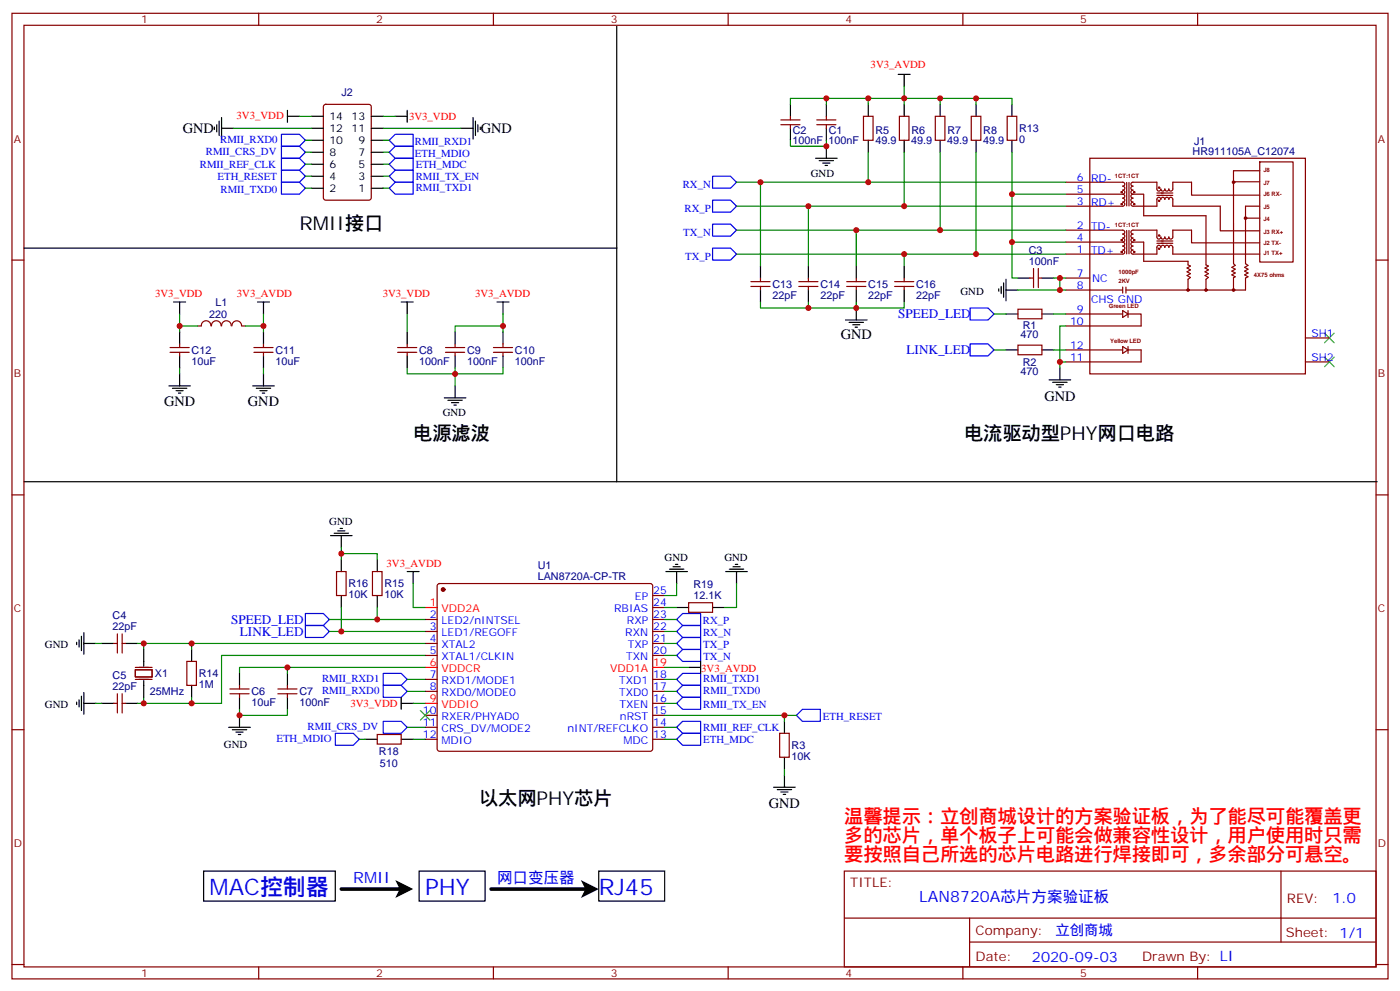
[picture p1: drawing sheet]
<svg xmlns="http://www.w3.org/2000/svg" width="412mm" height="292mm" viewBox="0 0 412 292" stroke-linecap="round" stroke-linejoin="round" font-family="sans-serif">
<g fill="none" stroke="#870000" stroke-width=".35">
<path d="M3.5 3.9h405.4v284.4h-405.4zM7.1 7.4h398.2v277.3h-398.2zM76.2 3.9v3.5M145.3 3.9v3.5M214.5 3.9v3.5M283.6 3.9v3.5M352.8 3.9v3.5M95.5 30.9l.5-.2h12.7l.6 .5 .1 27-.5 .7h-12.9l-.7-.4-.1-27.1zM230 36.7h5.7M230 35.3h5.7M232.8 34.3v1M232.8 36.7v1.1"/>
<path d="M240.6 36.7h5.6M240.6 35.3h5.6M243.4 34.3v1M243.4 36.7v1.1M254.4 34.3h2.8v7h-2.8zM264.9 34.3h2.9v7h-2.9zM275.5 34.3h2.8v7h-2.8zM286.1 34.3h2.8v7h-2.8zM296.7 34.3h2.8v7h-2.8zM314 53.7h16.7a.58 .58 0 0 1 .6 .5 .58 .58 0 0 1-.6 .6 .59 .59 0 0 1 .6 .6 .59 .59 0 0 1-.6 .6 .59 .59 0 0 1 .6 .6 .59 .59 0 0 1-.6 .6M314 57.2h16.7M321 46.6h63.5v63.5h-63.5z"/>
<path d="M330.7 57.2a.58 .58 0 0 1 .6 .6 .58 .58 0 0 1-.6 .5 .59 .59 0 0 1 .6 .6 .59 .59 0 0 1-.6 .6 .59 .59 0 0 1 .6 .6 .59 .59 0 0 1-.6 .6h-16.7M331.9 53.7v6.9M332.6 53.7v6.9M333.7 57.2a.59 .59 0 0 1-.6-.6 .59 .59 0 0 1 .6-.6 .59 .59 0 0 1-.6-.6 .59 .59 0 0 1 .6-.6 .58 .58 0 0 1-.6-.6 .58 .58 0 0 1 .6-.5h7.1v2a.58 .58 0 0 0 .6 .6 .58 .58 0 0 0 .5-.6 .59 .59 0 0 0 .6 .6 .59 .59 0 0 0 .6-.6 .59 .59 0 0 0 .6 .6 .59 .59 0 0 0 .6-.6 .58 .58 0 0 0 .6 .6 .58 .58 0 0 0 .6-.6v-2h5.5v3.8h20.1M333.7 57.2h3.2v6.3h18.3v14.5l.8 .4-1 .5 1 .6-1 .5 1 .6-1 .5 1 .6-.8 .5v3.2M333.7 57.2a.58 .58 0 0 0-.6 .6 .58 .58 0 0 0 .6 .5 .59 .59 0 0 0-.6 .6 .59 .59 0 0 0 .6 .6 .59 .59 0 0 0-.6 .6 .59 .59 0 0 0 .6 .6h7.1v-2a.58 .58 0 0 1 .6-.6 .58 .58 0 0 1 .5 .6 .59 .59 0 0 1 .6-.6 .59 .59 0 0 1 .6 .6 .59 .59 0 0 1 .6-.6 .59 .59 0 0 1 .6 .6 .58 .58 0 0 1 .6-.6 .58 .58 0 0 1 .6 .6v2M340.8 57.5h4.7M340.8 56.8h4.7M363.4 53.5h7.7M371.1 47.7h9.8v29.5h-9.8zM371.1 50.3h-7.7v27.3l.5 .6-1 .5 1 .6-1 .5 1 .6-1 .5 1 .6-.5 .3v3.6M3.5 76.6h3.6"/>
<path d="M304.4 79.1v5.6M305.9 79.1v5.6M314 67.8h16.7a.58 .58 0 0 1 .6 .5 .58 .58 0 0 1-.6 .6 .59 .59 0 0 1 .6 .6 .59 .59 0 0 1-.6 .6 .59 .59 0 0 1 .6 .6 .59 .59 0 0 1-.6 .6M314 71.3h16.7M330.7 71.3a.58 .58 0 0 1 .6 .6 .58 .58 0 0 1-.6 .6 .59 .59 0 0 1 .6 .5 .59 .59 0 0 1-.6 .6 .59 .59 0 0 1 .6 .6 .59 .59 0 0 1-.6 .6h-16.7M331.9 67.9v6.9M332.6 67.9v6.9M333.7 71.3a.59 .59 0 0 1-.6-.6 .59 .59 0 0 1 .6-.6 .59 .59 0 0 1-.6-.6 .59 .59 0 0 1 .6-.6 .58 .58 0 0 1-.6-.6 .58 .58 0 0 1 .6-.5h7.1v2a.58 .58 0 0 0 .6 .6 .58 .58 0 0 0 .5-.6 .59 .59 0 0 0 .6 .6 .59 .59 0 0 0 .6-.6 .59 .59 0 0 0 .6 .6 .59 .59 0 0 0 .6-.6 .58 .58 0 0 0 .6 .6 .58 .58 0 0 0 .6-.6v-2h5.5v3.7h20.1M333.7 71.3h3.2v5.6h13.1v1.1l.7 .4-1 .5 1 .6-1 .5 1 .6-1 .5 1 .6-.7 .5v3.2M333.7 71.3a.58 .58 0 0 0-.6 .6 .58 .58 0 0 0 .6 .6 .59 .59 0 0 0-.6 .5 .59 .59 0 0 0 .6 .6 .59 .59 0 0 0-.6 .6 .59 .59 0 0 0 .6 .6h7.1v-1.9a.58 .58 0 0 1 .6-.7 .58 .58 0 0 1 .5 .7 .59 .59 0 0 1 .6-.7 .59 .59 0 0 1 .6 .7 .59 .59 0 0 1 .6-.7 .59 .59 0 0 1 .6 .7 .58 .58 0 0 1 .6-.7 .58 .58 0 0 1 .6 .6v2h25.6M340.8 71.6h4.7M340.8 71h4.7"/>
<path d="M345.5 60.7h14v7.3h11.6M366.9 64.2h4.2M371.1 60.7h-4.2v16.9l.7 .6-1 .5 1 .6-1 .5 1 .6-1 .5 1 .6-.7 .4v3.5h-35.2M405.3 76.6h3.6M62.1 96a1.41 1.41 0 0 0-1.4-1.5 1.41 1.41 0 0 0-1.4 1.5h-1.1M62.3 96a1.41 1.41 0 0 1 1.4-1.5 1.41 1.41 0 0 1 1.4 1.5M65.3 96a1.41 1.41 0 0 1 1.4-1.5 1.41 1.41 0 0 1 1.4 1.5M68.3 96a1.41 1.41 0 0 1 1.4-1.5 1.41 1.41 0 0 1 1.4 1.5M71.3 96h1M221.2 84.3h5.6M221.2 82.9h5.6M224 81.9v1"/>
<path d="M224 84.3v1.1M235.3 84.3h5.6M235.3 82.9h5.6M238.1 81.9v1M238.1 84.3v1.1M249.4 84.3h5.7M249.4 82.9h5.7M252.2 81.9v1M252.2 84.3v1.1M263.5 84.3h5.7M263.5 82.9h5.7M266.3 81.9v1"/>
<path d="M266.3 84.3v1.1M299.9 91.1h7v2.8h-7zM303.4 81.9h1M305.9 81.9h1M314 85.4h16.7M314 92.5h16.7M314 81.9h7M330.7 84.5v1.8M330.7 91.5l1.6 1-1.6 1zM331.7 84.5v1.8M332.3 92.5h3.8v3.5h-22.1M332.3 91.5v2"/>
<path d="M384.5 99.5h7.1M50.1 102.3h5.6M50.1 103.8h5.6M52.9 101.3v1M52.9 103.8v1M74.8 102.3h5.6M74.8 103.8h5.6M77.6 101.3v1M77.6 103.8v1M117.1 102.3h5.7M117.1 103.8h5.7M119.9 101.3v1"/>
<path d="M119.9 103.8v1M131.2 102.3h5.7M131.2 103.8h5.7M134.1 101.3v1M134.1 103.8v1M145.3 102.3h5.7M145.3 103.8h5.7M148.2 101.3v1M148.2 103.8v1M299.9 101.6h7v2.9h-7zM314 103h16.7M330.7 102l1.6 1-1.6 1.1z"/>
<path d="M332.3 102v2.1M332.3 103h3.8v3.6h-22.1M384.5 106.6h7.1M3.5 145.7h3.6M405.3 145.7h3.6M99.1 168.3h2.9v7.1h-2.9zM109.7 168.3h2.8v7.1h-2.8zM129 172l.5-.2h62.1l.5 .2 .2 .5v48l-.3 .5-.4 .2h-62.1l-.5-.2-.2-.5v-48zM192.3 178.9h3.5M192.3 175.4h3.5M202.8 177.5h7.1v2.8h-7.1zM33.5 189.5h1.1"/>
<path d="M34.6 186.7v5.6M36 189.5h1M36 186.7v5.6M39.9 197.2h4.9v2.2h-4.9zM39.9 196.5h4.9M55 194.8h2.9v7h-2.9zM125.2 182.4h3.6M125.2 185.9h3.6M125.2 189.5h3.6M125.2 193h3.6M192.3 182.4h3.5M192.3 185.9h3.5"/>
<path d="M192.3 189.5h3.5M192.3 193h3.5M3.5 214.9h3.6M33.5 207.1h1.1M34.6 204.3v5.6M36 207.1h1M36 204.3v5.6M39.9 200.1h4.9M67.7 202.9h5.7M67.7 204.3h5.7M70.6 201.8v1.1M70.6 204.3v1.1"/>
<path d="M81.8 202.9h5.7M81.8 204.3h5.7M84.7 201.8v1.1M84.7 204.3v1.1M111.1 216.3h7.1v2.8h-7.1zM125.2 200.1h3.6M125.2 203.6h3.6M125.2 210.6h3.6M125.2 214.2h3.6M125.2 217.7h3.6M192.3 200.1h3.5M192.3 203.6h3.5"/>
<path d="M192.3 210.6h3.5M192.3 214.2h3.5M192.3 217.7h3.5M192.3 207.1h3.5M229.7 215.9h2.8v7.1h-2.8zM405.3 214.9h3.6M248.7 256.5h156.6v28.2h-156.6zM377.3 256.5v20.9M248.7 270.4h156.5M285.6 277.4h119.6M285.6 270.4v14.1M3.5 284h3.6"/>
<path d="M76.2 284.7v3.6M145.3 284.7v3.6M214.5 284.7v3.6M283.6 284.7v3.6M352.8 284.7v3.6M405.3 284h3.6"/>
</g>
<g fill="#870000" stroke="#870000" stroke-width=".35">
<circle cx="130.5" cy="173.6" r=".53"/>
<circle cx="363.4" cy="53.7" r=".35"/>
<circle cx="366.9" cy="64.2" r=".35"/>
<circle cx="355.2" cy="85.4" r=".35"/>
<circle cx="363.4" cy="85.4" r=".35"/>
<circle cx="334.1" cy="56.6" r=".18"/>
<circle cx="330.4" cy="56.6" r=".18"/>
<circle cx="330.4" cy="60.1" r=".18"/>
<circle cx="334.1" cy="60.1" r=".18"/>
<circle cx="330.4" cy="70.7" r=".18"/>
<circle cx="330.4" cy="74.2" r=".18"/>
<circle cx="334.1" cy="70.7" r=".18"/>
<circle cx="334.1" cy="74.2" r=".18"/>
<circle cx="341.4" cy="55.2" r=".18"/>
<circle cx="341.4" cy="59.1" r=".18"/>
<circle cx="341.4" cy="69.4" r=".18"/>
<circle cx="341.4" cy="73.2" r=".18"/>
<circle cx="350" cy="85.4" r=".35"/>
</g>
<path d="M125.2 178.9h3.6M125.2 196.5h3.6M192.3 196.5h3.5M125.2 207.1h3.6" fill="none" stroke="#f00" stroke-width=".35"/>
<g fill="none" stroke="#000" stroke-width=".35">
<path d="M181.7 7.8v134.1M63.1 37.4v.7M63.9 36.7v2.1M64.6 35.7v4.2M65.3 37.8h3.5M65.3 34.6v6.4M84.7 32.5v3.5M84.7 34.3h3.5M91.7 37.8h3.5M91.7 34.3h3.5M109.4 37.8h3.5M109.4 34.3h3.5"/>
<path d="M116.4 34.3h3.5M119.9 32.5v3.5M135.8 37.8h3.5M139.3 34.6v6.4M140.1 35.7v4.2M140.8 36.7v2.1M141.5 37.4v.7M232.8 30.7v3.6M232.8 37.8v3.5M243.4 30.7v3.6M243.4 37.8v3.5M255.8 30.7v3.6"/>
<path d="M264.6 21.9h3.5M266.3 21.9v3.5M266.3 30.7v3.6M276.9 30.7v3.6M287.5 30.7v3.6M298.1 30.7v3.6M91.7 55.4h3.5M91.7 51.9h3.5M91.7 48.4h3.5M91.7 44.8h3.5M91.7 41.3h3.5M109.4 55.4h3.5"/>
<path d="M109.4 51.9h3.5M109.4 48.4h3.5M109.4 44.8h3.5M109.4 41.3h3.5M240.2 46.6h6.4M241.3 47.3h4.2M242.4 48h2.1M243.1 48.7h.7M243.4 43.1v3.5M255.8 41.3v3.5M266.3 41.3v3.5M276.9 41.3v3.5"/>
<path d="M287.5 41.3v3.5M298.1 41.3v3.5M7.1 73.1h174.6M224 78.4v3.5M238.1 78.4v3.5M252.2 78.4v3.5M266.3 78.4v3.5M51.2 88.9h3.5M52.9 88.9v3.6M52.9 97.8v3.5M75.8 88.9h3.6M77.6 88.9v3.6"/>
<path d="M77.6 97.8v3.5M118.2 88.9h3.5M119.9 88.9v3.6M119.9 97.8v3.5M134.1 97.8v3.5M146.4 88.9h3.5M148.2 88.9v3.6M148.2 97.8v3.5M224 85.4v3.5M238.1 85.4v3.5M249.1 94.2h6.3M250.1 94.9h4.3"/>
<path d="M251.2 95.6h2.1M251.9 96.3h.7M252.2 85.4v3.5M252.2 90.7v3.5M266.3 85.4v3.5M294.2 85.1v.7M294.9 84.3v2.2M295.6 83.3v4.2M296.3 92.5h3.6M296.3 85.4h3.6M296.3 82.2v6.4M299.9 81.9h3.5"/>
<path d="M306.9 92.5h3.5M306.9 81.9h3.5M49.7 113.6h6.4M50.8 114.3h4.2M51.9 115h2.1M52.6 115.7h.7M52.9 104.8v3.5M52.9 110.1v3.5M74.4 113.6h6.4M75.5 114.3h4.2M76.6 115h2.1M77.3 115.7h.7"/>
<path d="M77.6 104.8v3.5M77.6 110.1v3.5M119.9 104.8v3.5M130.9 117.2h6.3M131.9 117.9h4.3M133 118.6h2.1M133.7 119.3h.7M134.1 104.8v3.5M134.1 113.6v3.6M148.2 104.8v3.5M296.3 103h3.6M306.9 103h3.5"/>
<path d="M309 111.9h6.4M310.1 112.6h4.2M311.1 113.3h2.2M311.9 114h.7M312.2 108.3v3.6M7.1 141.9h398.6M97.4 157.7h6.3M98.4 157h4.3M99.5 156.3h2.1M100.2 155.6h.7M100.5 157.7v3.6M100.5 164.8v3.5"/>
<path d="M100.5 175.4v3.5M111.1 164.8v3.5M111.1 175.4v3.5M119.9 168.3h3.6M121.7 168.3v3.5M196.1 168.3h6.4M197.2 167.6h4.2M198.3 166.9h2.1M199 166.2h.7M199.3 168.3v3.5M199.3 178.9h3.5M209.9 178.9h3.5"/>
<path d="M213.8 168.3h6.3M214.8 167.6h4.3M215.9 166.9h2.1M216.6 166.2h.7M217 168.3v3.5M22.6 189.1v.7M23.3 188.4v2.1M24 187.4v4.2M24.7 189.5h3.5M24.7 186.3v6.4M30 189.5h3.5M37 189.5h3.6"/>
<path d="M42.3 191.2v5M56.4 191.2v3.6M70.6 198.3v3.5M84.7 198.3v3.5M202.8 196.5h3.6M206.4 194.8v3.5M22.6 206.8v.7M23.3 206.1v2.1M24 205v4.2M24.7 207.1h3.5M24.7 203.9v6.4M30 207.1h3.5"/>
<path d="M37 207.1h3.6M42.3 200.4v5M56.4 201.8v3.6M67.4 214.2h6.3M68.4 214.9h4.3M69.5 215.6h2.1M70.2 216.3h.7M70.6 205.4v3.5M70.6 210.6v3.6M84.7 205.4v3.5M107.6 217.7h3.5M118.2 207.1h3.5"/>
<path d="M118.2 217.7h3.5M118.2 205.4v3.5M231.1 212.4v3.5M227.9 231.8h6.3M229 232.5h4.2M230 233.2h2.1M230.7 233.9h.7M231.1 223v3.5M231.1 228.3v3.5M60 256.5h38.8v8.8h-38.8zM123.5 256.5h19.4v8.8h-19.4zM176.4 256.5h19.4v8.8h-19.4z"/>
</g>
<path d="M390.2 98.1l2.8 2.8M393 98.1l-2.8 2.8M390.2 105.2l2.8 2.8M393 105.2l-2.8 2.8M123.8 209.2l2.8 2.9M126.6 209.2l-2.8 2.9" fill="none" stroke="#3c3" stroke-width=".35"/>
<g fill="none" stroke="#00f" stroke-width=".35">
<path d="M82.9 39.5h5.3l1.8 1.8-1.8 1.8h-5.3zM82.9 43.1h5.3l1.8 1.7-1.8 1.8h-5.3zM82.9 46.6h5.3l1.8 1.8-1.8 1.7h-5.3zM82.9 50.1h5.3l1.8 1.8-1.8 1.8h-5.3zM82.9 53.7h5.3l1.8 1.7-1.8 1.8h-5.3zM114.7 41.3l1.7-1.8h5.3v3.6h-5.3zM114.7 44.8l1.7-1.7h5.3v3.5h-5.3zM114.7 48.4l1.7-1.8h5.3v3.5h-5.3zM114.7 51.9l1.7-1.8h5.3v3.6h-5.3zM114.7 55.4l1.7-1.7h5.3v3.5h-5.3zM209.9 51.9h5.3l1.8 1.8-1.8 1.7h-5.3zM209.9 58.9h5.3l1.8 1.8-1.8 1.8h-5.3z"/>
<path d="M209.9 66h5.3l1.8 1.8-1.8 1.7h-5.3zM209.9 73.1h5.3l1.8 1.7-1.8 1.8h-5.3zM285.8 90.7h5.2l1.8 1.8-1.8 1.7h-5.2zM285.8 101.3h5.2l1.8 1.7-1.8 1.8h-5.2zM90 180.7h5.2l1.8 1.7-1.8 1.8h-5.2zM90 184.2h5.2l1.8 1.7-1.8 1.8h-5.2zM112.9 198.3h5.3l1.7 1.8-1.7 1.7h-5.3zM199.3 185.9l1.8-1.7h5.3v3.5h-5.3zM199.3 182.4l1.8-1.7h5.3v3.5h-5.3zM199.3 193l1.8-1.8h5.3v3.6h-5.3zM199.3 189.5l1.8-1.8h5.3v3.5h-5.3zM98.8 215.9h5.3l1.7 1.8-1.7 1.8h-5.3z"/>
<path d="M112.9 201.8h5.3l1.7 1.8-1.7 1.8h-5.3zM112.9 212.4h5.3l1.7 1.8-1.7 1.7h-5.3zM199.3 203.6l1.8-1.8h5.3v3.6h-5.3zM199.3 200.1l1.8-1.8h5.3v3.5h-5.3zM199.3 214.2l1.8-1.8h5.3v3.5h-5.3zM199.3 217.7l1.8-1.8h5.3v3.6h-5.3zM201.1 205.4h5.3v3.5h-5.3l-1.8-1.8zM236.4 208.9h5.3v3.5h-5.3l-1.8-1.8z"/>
</g>
<g fill="none" stroke="#008700" stroke-width=".35">
<path d="M68.8 37.8h22.9M88.2 34.3h3.5M112.9 37.8h22.9M112.9 34.3h3.5M243.4 29v1.7M255.8 30.7v-1.7h31.7v1.7M255.8 29h-23v1.7M266.3 25.4v5.3M276.9 29v1.7M287.5 29h10.6v1.7M90 41.3h1.7M90 44.8h1.7"/>
<path d="M90 48.4h1.7M90 51.9h1.7M90 55.4h1.7M112.9 41.3h1.8M112.9 44.8h1.8M112.9 48.4h1.8M112.9 51.9h1.8M112.9 55.4h1.8M217 53.7h97M224 53.7v24.7M232.8 41.3v1.8h10.6v-1.8M255.8 44.8v8.9"/>
<path d="M266.3 44.8v15.9M276.9 44.8v23M287.5 44.8v30M298.1 44.8v12.4h15.9M298.1 57.2v24.7h1.8M217 74.8h97M217 67.8h97M217 60.7h97M238.1 60.7v17.7M252.2 67.8v10.6M266.3 74.8v3.6M298.1 71.3h15.9"/>
<path d="M52.9 92.5v3.5h5.3M52.9 96v1.8M72.3 96h5.3M77.6 92.5v5.3M119.9 92.5v5.3M148.2 96h-14.1v1.8M148.2 92.5v5.3M224 88.9v1.8h42.3v-1.8M238.1 88.9v1.8M252.2 88.9v1.8M292.8 92.5h3.5M299.9 85.4h14.1"/>
<path d="M310.4 81.9h3.6M310.4 92.5h3.6M312.2 81.9v3.5M314 96h-1.8v10.6M52.9 108.3v1.8M77.6 108.3v1.8M119.9 108.3v1.8h14.2v3.5M134.1 108.3v1.8h14.1v-1.8M292.8 103h3.5M310.4 103h3.6M314 106.6h-1.8v1.7M100.5 164.8v-1.8h10.6v1.8"/>
<path d="M100.5 161.3v1.7M100.5 178.9v7M111.1 178.9v3.5M121.7 171.8v7.1h3.5M195.8 178.9h3.5M199.3 171.8v3.6h-3.5M217 171.8v7.1h-3.6M28.2 189.5h1.8M40.6 189.5h15.8v1.7M42.3 189.5v1.7M56.4 189.5h68.8M84.7 196.5v1.8"/>
<path d="M97 182.4h28.2M97 185.9h28.2M125.2 196.5h-54.6v1.8M125.2 193h-59.9v14.1h-8.9M195.8 182.4h3.5M195.8 185.9h3.5M195.8 189.5h3.5M195.8 193h3.5M195.8 196.5h7M28.2 207.1h1.8M42.3 205.4v1.7M56.4 205.4v1.7h-15.8"/>
<path d="M70.6 208.9v1.7h14.1v-1.7M105.8 217.7h1.8M119.9 203.6h5.3M119.9 200.1h5.3M119.9 214.2h5.3M121.7 207.1h3.5M121.7 217.7h3.5M195.8 207.1h3.5M195.8 203.6h3.5M195.8 200.1h3.5M195.8 214.2h3.5M195.8 210.6h38.8"/>
<path d="M195.8 217.7h3.5M231.1 210.6v1.8M231.1 226.5v1.8"/>
</g>
<path d="M116.4 259.2l5.3 2.6-5.3 2.6 1.3-2.6zM171.1 259.2l5.3 2.6-5.3 2.6 1.3-2.6z" fill="#000"/>
<path d="M100.5 261.8h17.7M144.6 261.8h28.3" fill="none" stroke="#000" stroke-width="1.1"/>
<g fill="#c00">
<circle cx="276.9" cy="29" r=".88"/>
<circle cx="266.3" cy="29" r=".88"/>
<circle cx="255.8" cy="29" r=".88"/>
<circle cx="243.4" cy="29" r=".88"/>
<circle cx="243.4" cy="43.1" r=".88"/>
<circle cx="255.8" cy="53.7" r=".88"/>
<circle cx="266.3" cy="60.7" r=".88"/>
<circle cx="276.9" cy="67.8" r=".88"/>
<circle cx="287.5" cy="74.8" r=".88"/>
<circle cx="287.5" cy="29" r=".88"/>
<circle cx="298.1" cy="57.2" r=".88"/>
<circle cx="298.1" cy="71.3" r=".88"/>
<circle cx="312.2" cy="85.4" r=".88"/>
<circle cx="312.2" cy="81.9" r=".88"/>
<circle cx="42.3" cy="207.1" r=".88"/>
<circle cx="42.3" cy="189.5" r=".88"/>
<circle cx="84.7" cy="196.5" r=".88"/>
<circle cx="70.6" cy="210.6" r=".88"/>
<circle cx="56.4" cy="189.5" r=".88"/>
<circle cx="56.4" cy="207.1" r=".88"/>
<circle cx="312.2" cy="106.6" r=".88"/>
<circle cx="77.6" cy="96" r=".88"/>
<circle cx="52.9" cy="96" r=".88"/>
<circle cx="148.2" cy="96" r=".88"/>
<circle cx="231.1" cy="210.6" r=".88"/>
<circle cx="224" cy="53.7" r=".88"/>
<circle cx="238.1" cy="60.7" r=".88"/>
<circle cx="252.2" cy="67.8" r=".88"/>
<circle cx="266.3" cy="74.8" r=".88"/>
<circle cx="238.1" cy="90.7" r=".88"/>
<circle cx="252.2" cy="90.7" r=".88"/>
<circle cx="111.1" cy="182.4" r=".88"/>
<circle cx="100.5" cy="185.9" r=".88"/>
<circle cx="134.1" cy="110.1" r=".88"/>
<circle cx="100.5" cy="163" r=".88"/>
</g>
<g font-size="6.7" fill="#00f">
<text x="61.7" y="263.6">MAC控制器</text>
<text x="125.2" y="263.6">PHY</text>
<text x="176.4" y="263.6">RJ45</text>
</g>
<g font-size="5.6">
<text x="88.2" y="67.8">RMII接口</text>
<text x="121.7" y="129.5">电源滤波</text>
<text x="284" y="129.5">电流驱动型PHY网口电路</text>
<text x="141.1" y="237.1">以太网PHY芯片</text>
</g>
<g font-size="5.6" fill="#f00">
<text x="248.7" y="242.4">温馨提示：立创商城设计的方案验证板，为了能尽可能覆盖更</text>
<text x="248.7" y="248">多的芯片，单个板子上可能会做兼容性设计，用户使用时只需</text>
<text x="248.7" y="253.7">要按照自己所选的芯片电路进行焊接即可，多余部分可悬空。</text>
</g>
<g font-size="4.6" fill="#00f">
<text x="104.1" y="260">RMII</text>
<text x="146.4" y="260">网口变压器</text>
<text x="270.8" y="265.5">LAN8720A芯片方案验证板</text>
</g>
<g font-size="4.2">
<text x="53.8" y="39.2">GND</text>
<text x="141.6" y="39.2">GND</text>
<text x="247.6" y="99.9">GND</text>
<text x="48.3" y="119.6">GND</text>
<text x="73" y="119.6">GND</text>
<text x="307.6" y="118">GND</text>
<text x="226.5" y="237.9">GND</text>
</g>
<g font-size="4.2" fill="#00f">
<text x="392.5" y="265.8">1.0</text>
<text x="310.9" y="275.3">立创商城</text>
<text x="304" y="283.1">2020-09-03</text>
</g>
<g font-size="3.9" fill="#00f">
<text x="264.6" y="93.7">SPEED_LED</text>
<text x="267.1" y="104.3">LINK_LED</text>
<text x="68.1" y="183.7">SPEED_LED</text>
<text x="70.7" y="187.2">LINK_LED</text>
</g>
<g font-size="3.9" fill="#800">
<text x="250.5" y="261.1">TITLE:</text>
<text x="379.1" y="265.8">REV:</text>
<text x="287.4" y="275.3">Company:</text>
<text x="378.7" y="275.9">Sheet: 1/1</text>
<text x="287.4" y="283">Date:</text>
<text x="336.4" y="283.1">Drawn By: LI</text>
</g>
<g font-size="3.2" fill="#800">
<text x="41.6" y="6.9">1</text>
<text x="110.8" y="6.9">2</text>
<text x="179.9" y="6.9">3</text>
<text x="249.1" y="6.9">4</text>
<text x="318.2" y="6.9">5</text>
<text x="4.1" y="42">A</text>
<text x="405.9" y="42">A</text>
<text x="4.1" y="111.2">B</text>
<text x="405.9" y="111.2">B</text>
<text x="4.1" y="180.3">C</text>
<text x="405.9" y="180.3">C</text>
<text x="4.1" y="249.4">D</text>
<text x="405.9" y="249.4">D</text>
<text x="41.6" y="287.7">1</text>
<text x="110.8" y="287.7">2</text>
<text x="179.9" y="287.7">3</text>
<text x="249.1" y="287.7">4</text>
<text x="318.2" y="287.7">5</text>
</g>
<g font-size="3.2" fill="#f00">
<text x="256.5" y="20.2">3V3_AVDD</text>
<text x="69.7" y="35">3V3_VDD</text>
<text x="120.5" y="35.4">3V3_VDD</text>
<text x="45.7" y="87.6">3V3_VDD</text>
<text x="69.8" y="87.6">3V3_AVDD</text>
<text x="112.7" y="87.6">3V3_VDD</text>
<text x="139.9" y="87.6">3V3_AVDD</text>
<text x="113.9" y="167">3V3_AVDD</text>
<text x="126.6" y="178.5">1</text>
<text x="130.1" y="180.3">VDD2A</text>
<text x="126.6" y="196.2">6</text>
<text x="130.1" y="197.9">VDDCR</text>
<text x="179.7" y="197.9">VDD1A</text>
<text x="192.4" y="196.2">19</text>
<text x="206.6" y="198">3V3_AVDD</text>
<text x="103.2" y="208.2">3V3_VDD</text>
<text x="126.6" y="206.8">9</text>
<text x="130.1" y="208.5">VDDIO</text>
</g>
<g font-size="3.2" fill="#000080">
<text x="100.6" y="28.3">J2</text>
<text x="233.6" y="39.6">C2</text>
<text x="244.1" y="39.6">C1</text>
<text x="257.9" y="39.6">R5</text>
<text x="268.5" y="39.6">R6</text>
<text x="279.1" y="39.6">R7</text>
<text x="289.6" y="39.6">R8</text>
<text x="300.2" y="39">R13</text>
<text x="233.5" y="42.4">100nF 100nF</text>
<text x="257.9" y="42.4">49.9</text>
<text x="268.4" y="42.4">49.9</text>
<text x="279" y="42.4">49.9</text>
<text x="289.6" y="42.4">49.9</text>
<text x="300.2" y="42.1">0</text>
<text x="351.3" y="45.5">HR911105A_C12074</text>
<text x="351.8" y="42.6">J1</text>
<text x="303.1" y="78">100nF</text>
<text x="303.1" y="74.9">C3</text>
<text x="227.5" y="88">22pF</text>
<text x="227.5" y="84.8">C13</text>
<text x="241.7" y="88">22pF</text>
<text x="241.7" y="84.8">C14</text>
<text x="255.8" y="88">22pF</text>
<text x="255.8" y="84.8">C15</text>
<text x="269.9" y="88">22pF</text>
<text x="269.9" y="84.8">C16</text>
<text x="61.6" y="93.6">220</text>
<text x="63.4" y="90.2">L1</text>
<text x="300.6" y="99.6">470</text>
<text x="301.3" y="96.8">R1</text>
<text x="56.4" y="107.3">10uF</text>
<text x="56.4" y="104.2">C12</text>
<text x="81.1" y="107.3">10uF</text>
<text x="81.1" y="104.2">C11</text>
<text x="123.5" y="107.4">100nF</text>
<text x="123.5" y="104.2">C8</text>
<text x="137.6" y="107.4">100nF</text>
<text x="137.6" y="104.2">C9</text>
<text x="151.7" y="107.4">100nF</text>
<text x="151.7" y="104.2">C10</text>
<text x="301.3" y="107.7">R2</text>
<text x="300.6" y="110.5">470</text>
<text x="158.4" y="167.6">U1</text>
<text x="102.7" y="172.9">R16</text>
<text x="113.2" y="172.9">R15</text>
<text x="158.4" y="170.8">LAN8720A-CP-TR</text>
<text x="204.3" y="173.2">R19</text>
<text x="102.7" y="176.2">10K</text>
<text x="113.2" y="176.2">10K</text>
<text x="204.3" y="176.4">12.1K</text>
<text x="33.2" y="185.6">22pF</text>
<text x="33.2" y="182.4">C4</text>
<text x="33.2" y="203.2">22pF</text>
<text x="33.2" y="200.1">C5</text>
<text x="45.6" y="199.4">X1</text>
<text x="58.6" y="202.6">1M</text>
<text x="58.6" y="199.4">R14</text>
<text x="44.2" y="204.7">25MHz</text>
<text x="74.1" y="207.9">10uF</text>
<text x="74.1" y="204.8">C6</text>
<text x="88.2" y="207.9">100nF</text>
<text x="88.2" y="204.7">C7</text>
<text x="233.2" y="220.6">R3</text>
<text x="111.6" y="222.3">R18</text>
<text x="111.9" y="225.9">510</text>
<text x="233.2" y="223.8">10K</text>
</g>
<g font-size="3.2">
<text x="97" y="35.3">14</text>
<text x="103.6" y="35.3">13</text>
<text x="97" y="38.8">12</text>
<text x="103.6" y="38.8">11</text>
<text x="97" y="45.9">8</text>
<text x="97" y="42.4">10</text>
<text x="105.6" y="45.9">7</text>
<text x="105.6" y="42.4">9</text>
<text x="97" y="53">4</text>
<text x="97" y="49.4">6</text>
<text x="105.6" y="53">3</text>
<text x="105.6" y="49.4">5</text>
<text x="238.8" y="52.2">GND</text>
<text x="97" y="56.5">2</text>
<text x="105.6" y="56.5">1</text>
<text x="282.9" y="86.8">GND</text>
<text x="130.4" y="122.5">GND</text>
<text x="97" y="154.7">GND</text>
<text x="195.8" y="165.2">GND</text>
<text x="213.4" y="165.3">GND</text>
<text x="13.2" y="190.9">GND</text>
<text x="13.2" y="208.5">GND</text>
<text x="66" y="220.2">GND</text>
</g>
<g font-size="3.2" fill="#00f">
<text x="60.6" y="45.7">RMII_CRS_DV</text>
<text x="64.9" y="42.2">RMII_RXD0</text>
<text x="122.2" y="42.6">RMII_RXD1</text>
<text x="122.2" y="46.2">ETH_MDIO</text>
<text x="58.9" y="49.4">RMII_REF_CLK</text>
<text x="64.1" y="52.9">ETH_RESET</text>
<text x="122.5" y="49.6">ETH_MDC</text>
<text x="122.5" y="53.1">RMII_TX_EN</text>
<text x="317.2" y="53.3">6</text>
<text x="321.4" y="53.7">RD-</text>
<text x="65" y="56.8">RMII_TXD0</text>
<text x="122.5" y="56.3">RMII_TXD1</text>
<text x="201.1" y="55.4">RX_N</text>
<text x="317.2" y="56.8">5</text>
<text x="201.7" y="62.5">RX_P</text>
<text x="317.2" y="60.4">3</text>
<text x="321.4" y="60.7">RD+</text>
<text x="201.3" y="69.5">TX_N</text>
<text x="317.2" y="70.9">4</text>
<text x="317.2" y="67.4">2</text>
<text x="321.4" y="67.8">TD-</text>
<text x="201.8" y="76.6">TX_P</text>
<text x="317.2" y="74.5">1</text>
<text x="321.4" y="74.8">TD+</text>
<text x="317.2" y="81.5">7</text>
<text x="321.7" y="82.9">NC</text>
<text x="317.2" y="85.1">8</text>
<text x="321.4" y="89.3">CHS GND</text>
<text x="315.2" y="95.6">10</text>
<text x="317.2" y="92.1">9</text>
<text x="386.3" y="99.2">SH1</text>
<text x="315.2" y="106.2">11</text>
<text x="315.2" y="102.7">12</text>
<text x="386.3" y="106.2">SH2</text>
<text x="187" y="176.8">EP</text>
<text x="192.4" y="178.5">24</text>
<text x="192.4" y="175">25</text>
<text x="126.6" y="182.1">2</text>
<text x="126.6" y="185.6">3</text>
<text x="130.1" y="183.8">LED2/nINTSEL</text>
<text x="180.9" y="180.3">RBIAS</text>
<text x="184.7" y="183.8">RXP</text>
<text x="192.4" y="185.6">22</text>
<text x="192.4" y="182.1">23</text>
<text x="207.1" y="183.7">RX_P</text>
<text x="126.6" y="189.1">4</text>
<text x="130.1" y="187.4">LED1/REGOFF</text>
<text x="130.1" y="190.9">XTAL2</text>
<text x="184.2" y="187.4">RXN</text>
<text x="184.9" y="190.9">TXP</text>
<text x="192.4" y="189.1">21</text>
<text x="207.1" y="187.3">RX_N</text>
<text x="207.2" y="190.8">TX_P</text>
<text x="126.6" y="192.7">5</text>
<text x="130.1" y="194.4">XTAL1/CLKIN</text>
<text x="184.5" y="194.4">TXN</text>
<text x="192.4" y="192.7">20</text>
<text x="207.2" y="194.3">TX_N</text>
<text x="94.9" y="201">RMII_RXD1</text>
<text x="126.6" y="199.7">7</text>
<text x="126.6" y="203.2">8</text>
<text x="130.1" y="201.5">RXD1/MODE1</text>
<text x="182.4" y="201.5">TXD1</text>
<text x="192.4" y="203.2">17</text>
<text x="192.4" y="199.7">18</text>
<text x="207.1" y="200.9">RMII_TXD1</text>
<text x="94.9" y="204.5">RMII_RXD0</text>
<text x="130.1" y="205">RXD0/MODE0</text>
<text x="182.4" y="205">TXD0</text>
<text x="182.4" y="208.5">TXEN</text>
<text x="192.4" y="206.8">16</text>
<text x="207.1" y="204.5">RMII_TXD0</text>
<text x="207.1" y="208.3">RMII_TX_EN</text>
<text x="90.6" y="215.1">RMII_CRS_DV</text>
<text x="124.6" y="210.3">10</text>
<text x="124.6" y="213.8">11</text>
<text x="130.1" y="212.1">RXER/PHYAD0</text>
<text x="130.1" y="215.6">CRS_DV/MODE2</text>
<text x="167.1" y="215.6">nINT/REFCLKO</text>
<text x="182.6" y="212.1">nRST</text>
<text x="192.4" y="213.8">14</text>
<text x="192.4" y="210.3">15</text>
<text x="207.1" y="215.4">RMII_REF_CLK</text>
<text x="242.4" y="211.9">ETH_RESET</text>
<text x="81.4" y="218.6">ETH_MDIO</text>
<text x="124.6" y="217.3">12</text>
<text x="130.1" y="219.1">MDIO</text>
<text x="183.6" y="219.1">MDC</text>
<text x="192.4" y="217.3">13</text>
<text x="207.1" y="218.9">ETH_MDC</text>
</g>
<g font-size="1.8" fill="#800">
<text x="328.4" y="52.5">1CT:1CT</text>
<text x="372.2" y="50.8">J8</text>
<text x="372.2" y="54.4">J7</text>
<text x="372.2" y="57.8">J6 RX-</text>
<text x="372.2" y="61.4">J5</text>
<text x="372.2" y="64.9">J4</text>
<text x="328.4" y="66.7">1CT:1CT</text>
<text x="372.2" y="68.8">J3 RX+</text>
<text x="372.2" y="72">J2 TX-</text>
<text x="372.2" y="75.2">J1 TX+</text>
<text x="329.5" y="80.8">1000pF</text>
<text x="329.5" y="83.2">2KV</text>
<text x="369.4" y="81.5">4X75 ohms</text>
<text x="326.7" y="90.6">Green LED</text>
<text x="327" y="100.9">Yellow LED</text>
</g>
</svg>
